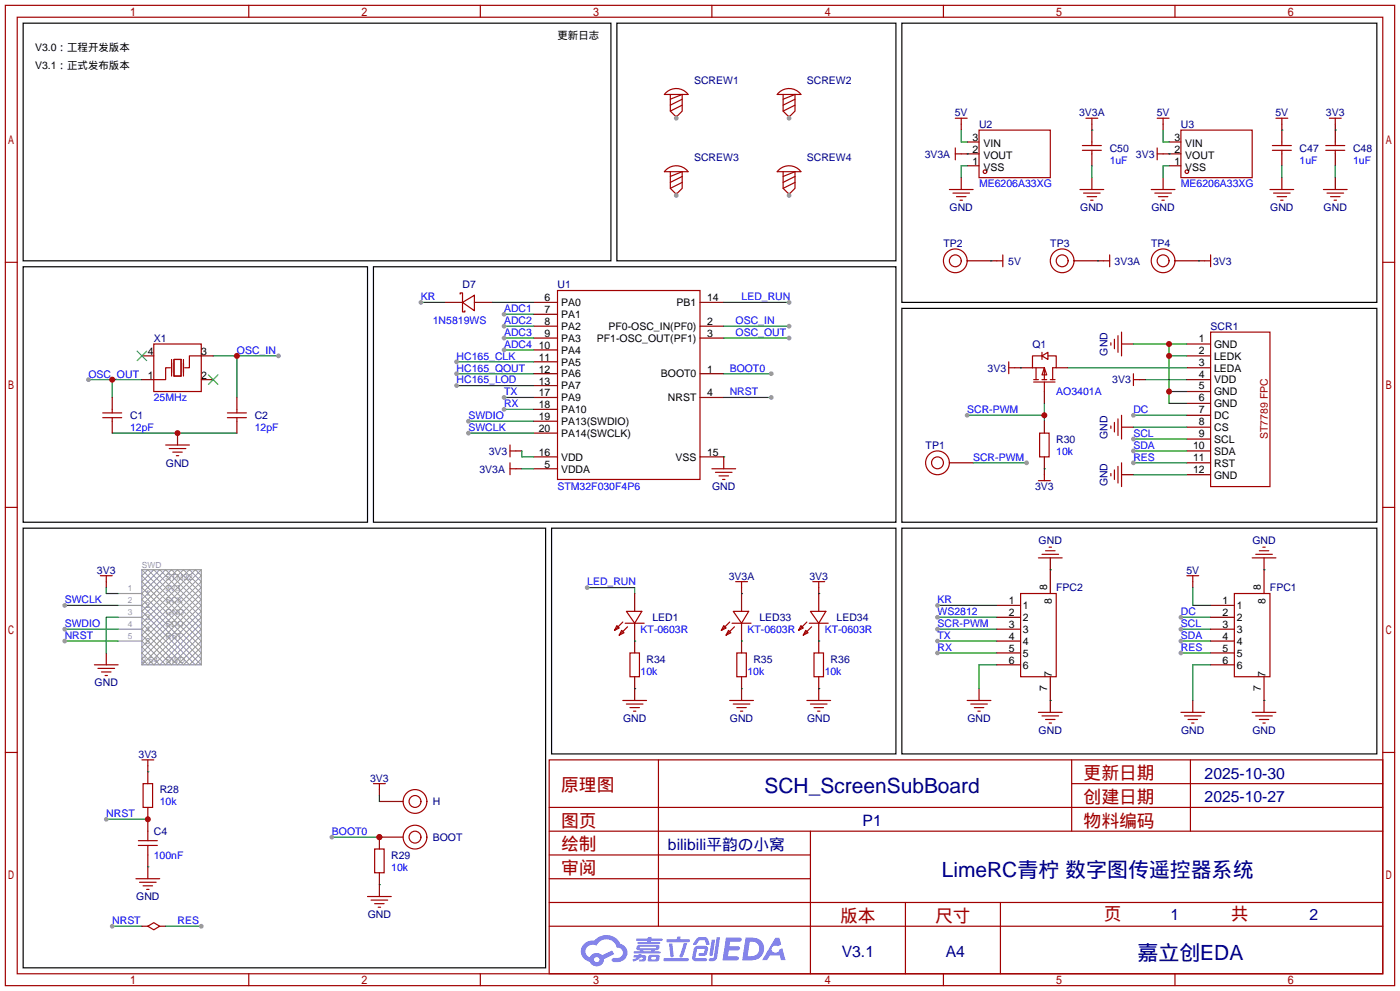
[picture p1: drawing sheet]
<svg xmlns="http://www.w3.org/2000/svg" width="299mm" height="212mm" viewBox="0 0 299 212" stroke-linecap="round" stroke-linejoin="round" font-family="sans-serif">
<g fill="none" stroke="#a10000" stroke-width=".25">
<path d="M1.1 1.1h297.2v209.6h-297.2zM3.7 3.7h292.1v204.5h-292.1zM53.2 1.1v2.6M102.7 1.1v2.6M152.3 1.1v2.6M201.8 1.1v2.6M251.3 1.1v2.6M1.1 56.1h2.6M295.8 56.1h2.5M1.1 108.5h2.6M295.8 108.5h2.5M1.1 160.8h2.6"/>
<path d="M117.5 162.4h178.3v45.8h-178.3zM117.5 177.7h178.3M117.5 172.6h178.3M140.8 162.4v35.6M173.4 177.7v30.5M229.2 162.4v15.3M229.2 167.5h66.6M254.6 162.4v15.3M295.8 160.8h2.5M117.5 182.8h55.9M117.5 198h178.3M117.5 192.9h178.3"/>
<path d="M117.5 187.8h55.9M193.7 192.9v15.3M214 192.9v15.3M53.2 208.2v2.5M102.7 208.2v2.5M152.3 208.2v2.5M201.8 208.2v2.5M251.3 208.2v2.5"/>
</g>
<g fill="#5487ff">
<path d="M155.3 200.4h2.7a.48 .48 0 0 1 .7 .4 .48 .48 0 0 1-.7 .5h-1.8l-.2 1h1.9a.43 .43 0 0 1 .4 .5 .43 .43 0 0 1-.5 .3h-1.9l-.2 1.3h1.7a.45 .45 0 0 1 .6 .2 .45 .45 0 0 1-.2 .6l-3.2 .1z"/>
<path d="M165.9 200.5h.8l.4 1.4-.7 .4a.84 .84 0 0 0-1.2 .2 .84 .84 0 0 0 .3 1.2 .84 .84 0 0 0 1.1-.5l.1-.2 .6-.3 .7 2.5h-.9l-.3-1h-2.1l-.6 1h-1.1z"/>
<path d="M152.2 200.9h.8l-.5 3.2a.36 .36 0 0 1-.4 .3 .36 .36 0 0 1-.3-.4z"/>
<path d="M153.3 200.4h.7l-.6 4.3a1.13 1.13 0 0 1-1.8 .6l.2-.4 .7-.1 .2-.2z"/>
<path d="M149 200.7l.6-.4h1a.77 .77 0 0 1 .9 .6l.3 .9-.2 .2h-.5l-.3-.9-.2-.1h-1l-.7 1-.6-.1v-.1z"/>
<path d="M148.6 202.5l.5-.3h1.7a.81 .81 0 0 1 .7 .5 .81 .81 0 0 1-.2 .8 .81 .81 0 0 1-.9 .9h-.7a.32 .32 0 0 1-.3-.4 .32 .32 0 0 1 .4-.3h.7l.3-.9-1.7 .1-.3 1.9h2.1a.32 .32 0 0 1 .4 .4 .32 .32 0 0 1-.4 .3l-2.3-.1-.5-.3v-.5z"/>
<path d="M142 204.8h5a.33 .33 0 0 1 .3 .4 .33 .33 0 0 1-.3 .3h-4.9l-.2-.2z"/>
<path d="M146.3 201.6h.7l-.6 2a.98 .98 0 0 1-.8 1.1l-.3-.3z"/>
<path d="M143.1 201.7h.7l.3 2.6a.34 .34 0 0 1-.3 .3 .34 .34 0 0 1-.4-.2z"/>
<path d="M142.6 200.8h2.2l.2-.6h.6l-.1 .6h1.8a.32 .32 0 0 1 .3 .3 .32 .32 0 0 1-.4 .3h-4.5l-.1-.1z"/>
<path d="M135.6 204.2h.9l.1-.2 .7-.1-.1 .3h.9a.82 .82 0 0 1-.6 1.3h-.7v-.4h.6l.1-.4a.68 .68 0 0 0-1 .4l-1 .4-.2-.4 1-.4h-.8z"/>
<path d="M136.1 200.6h2.5v-.3h.8l-.1 .3h2.2l.2 .3-.2 .2h-2.3v.3h1.8l.2 .2-.2 .2h-4.5l-.1-.4h2l.1-.3h-2.3l-.1-.2z"/>
<path d="M159.5 200.4l-.7 4.9h1.6a2.5 2.5 0 0 0 3-2.5 2.5 2.5 0 0 0-3.1-2.4zM160.4 201.3a1.61 1.61 0 0 1 2 1.4 1.61 1.61 0 0 1-1.8 1.7h-.7z"/>
<path d="M136.3 202.2a.55 .55 0 0 0-.2 .7 .55 .55 0 0 0 .7 .2l.1 .3h-1.3v.4h5.5l.2-.2-.2-.2h-1.2l.2-.3a.7 .7 0 0 0 .8-.2 .7 .7 0 0 0 0-.9h-4.1zM136.9 202.4h3.3l.2 .1-.2 .2h-3.2zM137.6 203.1h1.7l-.2 .3h-1.4z"/>
<path d="M138.8 204.3a1.05 1.05 0 0 0-.1 1.2 2.91 2.91 0 0 0 2.2-.2 .98 .98 0 0 0 0-1.2h-1.6zM139.4 204.6l.8-.1 .1 .4-.2 .2h-.8z"/>
<path d="M125 201.7a2.23 2.23 0 0 0-.7 2.3 2.23 2.23 0 0 0 1.8 1.6 1.58 1.58 0 0 0 1.8 .9 1.58 1.58 0 0 0 1.3-1.5l2.2-1-.5-.8-2.1 1a1.65 1.65 0 0 0-2.6 .5 1.47 1.47 0 0 1-.8-2.1 1.47 1.47 0 0 1 2.2-.5 2.3 2.3 0 0 1 2.3-1.3 2.3 2.3 0 0 1 2.1 1.7 1.12 1.12 0 0 1 1.2 1.1 1.12 1.12 0 0 1-1.1 1.2h-.7a.45 .45 0 0 0-.6 .3 .45 .45 0 0 0 .5 .6 2.21 2.21 0 0 0 2.2-.6 2.21 2.21 0 0 0 .5-2.3 2.13 2.13 0 0 0-1.3-1 3.3 3.3 0 0 0-5.5-.7l-1.2 .1zM127.1 205.2a.57 .57 0 0 1 1.1 0 .57 .57 0 0 1-1.1 0z"/>
</g>
<path d="M119.3 62.1h30.4v40.4h-30.4zM237.6 73.3v.5M238.4 72.5v2M239.1 71.8v3.5M239.9 71v5.1M259 71h12.7v33h-12.7z" fill="none" stroke="#a10000" stroke-width=".25"/>
<g fill="none" stroke="#870000" stroke-width=".25">
<path d="M114.2 79.9h5.1M114.2 64.6h5.1M114.2 67.2h5.1M114.2 69.7h5.1M114.2 72.3h5.1M114.2 74.8h5.1M114.2 77.3h5.1M149.7 79.9h5.1M149.7 64.6h5.1M149.7 69.7h5.1M149.7 72.3h5.1M239.9 73.5h2.5"/>
<path d="M253.9 73.5h5.1M253.9 76.1h5.1M253.9 78.6h5.1M114.2 85h5.1M114.2 82.4h5.1M114.2 87.5h5.1M114.2 90h5.1M114.2 92.6h5.1M114.2 97.7h5.1M149.7 85h5.1M149.7 97.7h5.1M253.9 81.2h5.1"/>
<path d="M253.9 83.7h5.1M253.9 86.2h5.1M253.9 88.8h5.1M253.9 91.3h5.1M253.9 93.9h5.1M253.9 96.4h5.1M253.9 98.9h5.1M114.2 100.2h5.1M253.9 101.5h5.1"/>
</g>
<path d="M242.4 73.5h11.5M250.1 73.5v12.7h3.8M250.1 76.1h3.8M250.1 83.7h3.8" fill="none" stroke="#008700" stroke-width=".25"/>
<g fill="#c00">
<circle cx="250.1" cy="73.5" r=".63"/>
<circle cx="250.1" cy="76.1" r=".63"/>
<circle cx="250.1" cy="83.7" r=".63"/>
</g>
<path d="M243.7 81.2h1.3" fill="none" stroke="#870000" stroke-width=".25"/>
<path d="M242.4 79.9v2.5M242.4 81.2h1.3" fill="none" stroke="#a10000" stroke-width=".25"/>
<path d="M242.4 88.8h11.5M245 81.2h8.9" fill="none" stroke="#008700" stroke-width=".25"/>
<circle cx="242.4" cy="88.8" r=".51" fill="#999"/>
<path d="M242.4 93.9h11.5" fill="none" stroke="#008700" stroke-width=".25"/>
<circle cx="242.4" cy="93.9" r=".51" fill="#999"/>
<path d="M242.4 96.4h11.5" fill="none" stroke="#008700" stroke-width=".25"/>
<circle cx="242.4" cy="96.4" r=".51" fill="#999"/>
<path d="M239.9 101.5h2.5" fill="none" stroke="#870000" stroke-width=".25"/>
<path d="M239.1 99.7v3.6M239.9 98.9v5.1M237.6 101.2v.5M238.4 100.5v2" fill="none" stroke="#a10000" stroke-width=".25"/>
<path d="M242.4 98.9h11.5M242.4 101.5h11.5" fill="none" stroke="#008700" stroke-width=".25"/>
<circle cx="242.4" cy="98.9" r=".51" fill="#999"/>
<path d="M239.9 91.3h2.5" fill="none" stroke="#870000" stroke-width=".25"/>
<path d="M237.6 91.1v.5M238.4 90.3v2M239.1 89.5v3.6M239.9 88.8v5.1" fill="none" stroke="#a10000" stroke-width=".25"/>
<path d="M242.4 91.3h11.5M252.6 132h6.4" fill="none" stroke="#008700" stroke-width=".25"/>
<circle cx="252.6" cy="132" r=".51" fill="#999"/>
<path d="M252.6 134.5h6.4" fill="none" stroke="#008700" stroke-width=".25"/>
<circle cx="252.6" cy="134.5" r=".51" fill="#999"/>
<path d="M252.6 137h6.4" fill="none" stroke="#008700" stroke-width=".25"/>
<circle cx="252.6" cy="137" r=".51" fill="#999"/>
<path d="M252.6 139.6h6.4" fill="none" stroke="#008700" stroke-width=".25"/>
<circle cx="252.6" cy="139.6" r=".51" fill="#999"/>
<g fill="none" stroke="#870000" stroke-width=".25">
<path d="M248.8 26.5v1.3M248.8 38v2.5M248.8 32.9h3.8M250.1 35.4h2.5M250.1 30.4h2.5M274.2 26.5v3.9M274.2 32.9v2.5M274.2 38v2.5M285.6 26.5v3.9M285.6 32.9v2.5M285.6 38v2.5M270.4 119.3v2.5"/>
<path d="M255.1 149.7v2.6M270.4 149.7v2.6"/>
</g>
<g fill="none" stroke="#a10000" stroke-width=".25">
<path d="M247.5 25.3h2.6M247.5 31.6v2.6M247.5 32.9h1.3M248.8 25.3v1.2M252.6 27.8h15.2v10.2h-15.2zM272.2 32.1h4M272.2 31.1h4M272.9 25.3h2.6M274.2 25.3v1.2M274.2 30.4v.7M274.2 32.1v.8M283.6 32.1h4.1"/>
<path d="M283.6 31.1h4.1M284.4 25.3h2.5M285.6 25.3v1.2M285.6 30.4v.7M285.6 32.1v.8M246.3 40.5h5M247 41.3h3.6M247.8 42h2M248.5 42.8h.5M271.7 40.5h5M272.4 41.3h3.6M273.2 42h2"/>
<path d="M273.9 42.8h.5M283.1 40.5h5.1M283.8 41.3h3.6M284.6 42h2M285.4 42.8h.5M267.8 119.3h5.1M268.6 118.5h3.6M269.4 117.7h2M270.1 117h.5M252.6 152.3h5.1M253.4 153h3.5M254.1 153.8h2.1"/>
<path d="M254.9 154.6h.5M267.8 152.3h5.1M268.6 153h3.6M269.4 153.8h2M270.1 154.6h.5"/>
<circle cx="253.9" cy="36.7" r=".38"/>
</g>
<path d="M248.8 27.8v2.6h1.3M250.1 32.9h.1M250.1 35.4h-1.3v2.6M274.2 27.8h.1M274.2 35.4v2.6M285.6 27.8h.1M285.6 35.4v2.6M200.5 134.5h12.7M259 142.1h-3.9v7.6" fill="none" stroke="#008700" stroke-width=".25"/>
<circle cx="200.5" cy="134.5" r=".51" fill="#999"/>
<path d="M200.5 137h12.7" fill="none" stroke="#008700" stroke-width=".25"/>
<circle cx="200.5" cy="137" r=".51" fill="#999"/>
<path d="M200.5 139.6h12.7" fill="none" stroke="#008700" stroke-width=".25"/>
<circle cx="200.5" cy="139.6" r=".51" fill="#999"/>
<path d="M205.6 26.5v1.3M205.6 38v2.5M205.6 32.9h3.8M206.9 35.4h2.5M206.9 30.4h2.5M233.6 26.5v3.9M233.6 32.9v2.5M233.6 38v2.5M110.4 96.4h1.2M110.4 100.2h1.2M209.4 147.2v2.5" fill="none" stroke="#870000" stroke-width=".25"/>
<g fill="none" stroke="#a10000" stroke-width=".25">
<path d="M204.3 25.3h2.6M204.3 31.6v2.6M204.3 32.9h1.3M205.6 25.3v1.2M209.4 27.8h15.3v10.2h-15.3zM231.5 32.1h4.1M231.5 31.1h4.1M232.3 25.3h2.5M233.6 25.3v1.2M233.6 30.4v.7M233.6 32.1v.8M203.1 40.5h5.1"/>
<path d="M203.8 41.3h3.6M204.6 42h2M205.4 42.8h.5M231 40.5h5.1M231.8 41.3h3.5M232.5 42h2.1M233.3 42.8h.5M109.1 95.1v2.6M109.1 98.9v2.6M109.1 96.4h1.3M109.1 100.2h1.3M206.9 149.7h5.1"/>
<path d="M207.6 150.5h3.6M208.4 151.3h2M209.2 152h.5"/>
<circle cx="210.7" cy="36.7" r=".38"/>
</g>
<path d="M205.6 27.8v2.6h1.3M206.9 32.9h.1M206.9 35.4h-1.3v2.6M233.6 27.8h.1M233.6 35.4v2.6M107.8 67.2h6.4M111.6 96.4v1.3h2.6M111.6 100.2h2.6M213.2 142.1h-3.8v5.1" fill="none" stroke="#008700" stroke-width=".25"/>
<circle cx="107.8" cy="67.2" r=".51" fill="#999"/>
<path d="M107.8 69.7h6.4" fill="none" stroke="#008700" stroke-width=".25"/>
<circle cx="107.8" cy="69.7" r=".51" fill="#999"/>
<path d="M107.8 72.3h6.4" fill="none" stroke="#008700" stroke-width=".25"/>
<circle cx="107.8" cy="72.3" r=".51" fill="#999"/>
<path d="M107.8 74.8h6.4" fill="none" stroke="#008700" stroke-width=".25"/>
<circle cx="107.8" cy="74.8" r=".51" fill="#999"/>
<path d="M222.1 119.3h5.1M222.9 118.5h3.5M223.6 117.7h2.1M224.4 117h.5M218.3 126.9h7.6v17.8h-7.6zM253.9 123.1h2.5M255.1 123.1v1.2M264 126.9h7.7v17.8h-7.7zM222.1 152.3h5.1M222.9 153h3.5M223.6 153.8h2.1M224.4 154.6h.5" fill="none" stroke="#a10000" stroke-width=".25"/>
<g fill="none" stroke="#870000" stroke-width=".25">
<path d="M224.7 119.3v7.6M213.2 129.4h5.1M213.2 132h5.1M213.2 134.5h5.1M213.2 137h5.1M213.2 139.6h5.1M255.1 124.3v1.3M259 129.4h5M259 132h5M259 134.5h5M259 137h5M259 139.6h5"/>
<path d="M270.4 121.8v5.1M213.2 142.1h5.1M224.7 144.7v7.6M259 142.1h5M270.4 144.7v5"/>
</g>
<path d="M97.7 82.4h16.5M224.7 121.8h.1M255.1 125.6v3.8h3.9M270.4 121.8h.1M224.7 149.7h.1M270.4 149.7h.1" fill="none" stroke="#008700" stroke-width=".25"/>
<circle cx="97.7" cy="82.4" r=".51" fill="#999"/>
<path d="M97.7 79.9h16.5" fill="none" stroke="#008700" stroke-width=".25"/>
<circle cx="97.7" cy="79.9" r=".51" fill="#999"/>
<path d="M97.7 77.3h16.5" fill="none" stroke="#008700" stroke-width=".25"/>
<circle cx="97.7" cy="77.3" r=".51" fill="#999"/>
<path d="M200.5 132h12.7" fill="none" stroke="#008700" stroke-width=".25"/>
<circle cx="200.5" cy="132" r=".51" fill="#999"/>
<path d="M107.8 85h6.4" fill="none" stroke="#008700" stroke-width=".25"/>
<circle cx="107.8" cy="85" r=".51" fill="#999"/>
<path d="M25.3 126.9h5.1M25.3 129.4h5.1M25.3 132h5.1M25.3 134.5h5.1M25.3 137h5.1M30.4 121.8h12.7v20.3h-12.7z" fill="none" stroke="#999" stroke-width=".25"/>
<path d="M30.4 121.8l12.7 12.7-7.7 7.6-5-5.1 12.7-12.7-2.6-2.5-10.1 10.2 10.1 10.1 2.6-2.5-12.7-12.7 5-5.1 7.7 7.6-12.7 12.7M31.6 121.8l-1.2 1.3 12.7 12.7-6.4 6.3-6.3-6.3 12.7-12.7-1.3-1.3-11.4 11.4 8.8 8.9 3.9-3.8-12.7-12.7 3.8-3.8 8.9 8.9-11.5 11.4-1.2-1.3 12.7-12.7-6.4-6.3-6.3 6.3 12.7 12.7-1.3 1.3-11.4-11.4 8.8-8.9 3.9 3.8-12.7 12.7 3.8 3.8 8.9-8.9zM43.1 121.8l-12.7 12.7 7.6 7.6 5.1-5.1-12.7-12.7 2.5-2.5 10.2 10.2-10.2 10.1-2.5-2.5 12.7-12.7-5.1-5.1-7.6 7.6 12.7 12.7" fill="none" stroke="#999" stroke-width=".21"/>
<path d="M100.2 90h14" fill="none" stroke="#008700" stroke-width=".25"/>
<circle cx="100.2" cy="90" r=".51" fill="#999"/>
<path d="M100.2 92.6h14" fill="none" stroke="#008700" stroke-width=".25"/>
<circle cx="100.2" cy="92.6" r=".51" fill="#999"/>
<path d="M13.8 129.4h11.5" fill="none" stroke="#008700" stroke-width=".25"/>
<circle cx="13.8" cy="129.4" r=".51" fill="#999"/>
<path d="M29.6 179.7h4.1M30.6 167.5h2v5.1h-2zM31.6 177.7v2M29.6 180.7h4.1M31.6 180.7v2.1" fill="none" stroke="#a10000" stroke-width=".25"/>
<path d="M31.6 165v2.5M31.6 172.6v5.1M31.6 182.8v2.5" fill="none" stroke="#870000" stroke-width=".25"/>
<path d="M22.7 175.1h8.9" fill="none" stroke="#008700" stroke-width=".25"/>
<circle cx="31.6" cy="175.1" r=".63" fill="#c00"/>
<circle cx="22.7" cy="175.1" r=".51" fill="#999"/>
<path d="M31.6 163.7v1.3M81.2 178.9v2.6M31.6 185.3v2.5M81.2 186.6v5" fill="none" stroke="#870000" stroke-width=".25"/>
<path d="M30.4 162.4h2.5M31.6 162.4v1.3M29.1 187.8h5.1M29.8 188.6h3.6M30.6 189.4h2M31.4 190.1h.5M78.6 191.6h5.1M79.4 192.4h3.5M80.1 181.5h2.1v5.1h-2.1zM80.1 193.2h2.1M80.9 193.9h.5" fill="none" stroke="#a10000" stroke-width=".25"/>
<path d="M31.6 165h.1M71 178.9h10.2M81.2 189.1h.1" fill="none" stroke="#008700" stroke-width=".25"/>
<circle cx="81.2" cy="178.9" r=".63" fill="#c00"/>
<circle cx="71" cy="178.9" r=".51" fill="#999"/>
<path d="M81.2 168.8v1.3" fill="none" stroke="#870000" stroke-width=".25"/>
<path d="M79.9 167.5h2.5M81.2 167.5v1.3" fill="none" stroke="#a10000" stroke-width=".25"/>
<path d="M13.8 134.5h11.5" fill="none" stroke="#008700" stroke-width=".25"/>
<circle cx="13.8" cy="134.5" r=".51" fill="#999"/>
<path d="M13.8 137h11.5" fill="none" stroke="#008700" stroke-width=".25"/>
<circle cx="13.8" cy="137" r=".51" fill="#999"/>
<path d="M154.8 97.7v2.5M22.7 124.3v1.3M22.7 139.6v2.5" fill="none" stroke="#870000" stroke-width=".25"/>
<path d="M152.3 100.2h5.1M153 101h3.6M153.8 101.7h2M154.6 102.5h.5M21.5 123.1h2.5M22.7 123.1v1.2M20.2 142.1h5.1M21 142.9h3.5M21.7 143.6h2M22.5 144.4h.5" fill="none" stroke="#a10000" stroke-width=".25"/>
<path d="M154.8 97.7h.1M154.8 85h10.2M22.7 125.6v1.3h2.6M25.3 132h-2.6v7.6" fill="none" stroke="#008700" stroke-width=".25"/>
<circle cx="165" cy="85" r=".51" fill="#999"/>
<path d="M154.8 79.9h10.2" fill="none" stroke="#008700" stroke-width=".25"/>
<circle cx="165" cy="79.9" r=".51" fill="#999"/>
<path d="M154.8 69.7h14" fill="none" stroke="#008700" stroke-width=".25"/>
<circle cx="168.8" cy="69.7" r=".51" fill="#999"/>
<path d="M154.8 72.3h14" fill="none" stroke="#008700" stroke-width=".25"/>
<circle cx="168.8" cy="72.3" r=".51" fill="#999"/>
<g fill="none" stroke="#a10000" stroke-width=".25">
<path d="M215.8 77.3v2.6M215.8 78.6h1.2M221.6 78.6v2.6M222.9 76.1l1.3-.8v1.5zM222.9 76.1h-2v2.5h2.5v2.6M222.9 75.3v1.5M223.4 78.6l.5 1.5h-1zM224.2 76.1h1.7v2.5h-.7v2.6M221.1 81.7h4.6M221.1 81.2h1M222.9 81.2h1M223.4 81.7v2"/>
<path d="M224.7 81.2h1"/>
</g>
<path d="M217 78.6h3.9M225.9 78.6h2.6M223.4 83.7v2.5" fill="none" stroke="#870000" stroke-width=".25"/>
<path d="M218.3 78.6h.1M228.5 78.6h25.4M206.9 88.8h16.5M223.4 86.2v3.8" fill="none" stroke="#008700" stroke-width=".25"/>
<circle cx="223.4" cy="88.8" r=".63" fill="#c00"/>
<circle cx="206.9" cy="88.8" r=".51" fill="#999"/>
<path d="M223.4 90v2.6M223.4 97.7v2.5M135.8 137v2.6M135.8 144.7v5" fill="none" stroke="#870000" stroke-width=".25"/>
<path d="M222.4 92.6h2v5.1h-2zM134.7 139.6h2.1v5.1h-2.1zM133.2 149.7h5.1M134 150.5h3.5M134.7 151.3h2.1M135.5 152h.5" fill="none" stroke="#a10000" stroke-width=".25"/>
<path d="M154.8 64.6h14M135.8 147.2h.1" fill="none" stroke="#008700" stroke-width=".25"/>
<circle cx="168.8" cy="64.6" r=".51" fill="#999"/>
<path d="M125.6 125.6h10.2v1.3" fill="none" stroke="#008700" stroke-width=".25"/>
<circle cx="125.6" cy="125.6" r=".51" fill="#999"/>
<path d="M158.6 125.6v1.3M158.6 137v2.6M175.1 125.6v1.3M175.1 137v2.6M158.6 144.7v5M175.1 144.7v5" fill="none" stroke="#870000" stroke-width=".25"/>
<g fill="none" stroke="#a10000" stroke-width=".25">
<path d="M157.4 124.3h2.5M157.6 139.6h2v5.1h-2zM158.6 124.3v1.3M173.9 124.3h2.5M174.1 139.6h2v5.1h-2zM175.1 124.3v1.3M156.1 149.7h5.1M156.8 150.5h3.6M157.6 151.3h2M158.4 152h.5M172.6 149.7h5.1M173.4 150.5h3.5"/>
<path d="M174.1 151.3h2M174.9 152h.5"/>
</g>
<path d="M200.5 129.4h12.7M158.6 147.2h.1M175.1 147.2h.1" fill="none" stroke="#008700" stroke-width=".25"/>
<circle cx="200.5" cy="129.4" r=".51" fill="#999"/>
<path d="M107.8 87.5h6.4" fill="none" stroke="#008700" stroke-width=".25"/>
<circle cx="107.8" cy="87.5" r=".51" fill="#999"/>
<path d="M24 198h6.4" fill="none" stroke="#008700" stroke-width=".25"/>
<circle cx="24" cy="198" r=".51" fill="#999"/>
<path d="M30.4 198h1.2M34.2 198h1.2" fill="none" stroke="#870000" stroke-width=".25"/>
<path d="M31.6 198l1.3-.8 1.3 .8-1.3 .8z" fill="none" stroke="#a10000" stroke-width=".25"/>
<path d="M35.4 198h7.7" fill="none" stroke="#008700" stroke-width=".25"/>
<circle cx="43.1" cy="198" r=".51" fill="#999"/>
<path d="M192.9 5h101.6v59.6h-101.6zM5 57h73.6v54.6h-73.6zM79.9 57h111.7v54.6h-111.7zM192.9 65.9h101.6v45.7h-101.6zM5 112.9h111.7v94h-111.7zM118 112.9h73.6v48.3h-73.6zM192.9 112.9h101.6v48.3h-101.6z" fill="none" stroke="#000" stroke-width=".25"/>
<path d="M203.1 98.9h5.1" fill="none" stroke="#870000" stroke-width=".25"/>
<g fill="none" stroke="#a10000" stroke-width=".25">
<circle cx="200.5" cy="98.9" r="2.54"/>
<circle cx="200.5" cy="98.9" r="1.27"/>
</g>
<path d="M208.2 98.9h11.4" fill="none" stroke="#008700" stroke-width=".25"/>
<circle cx="219.6" cy="98.9" r=".51" fill="#999"/>
<path d="M144.7 24.8v.5M206.9 55.8h6.3M229.7 55.8h6.4M251.3 55.8h6.4" fill="none" stroke="#870000" stroke-width=".25"/>
<g fill="none" stroke="#a10000" stroke-width=".25">
<path d="M142.5 19.7a3.2 3.2 0 0 1 4.7 .5h-5.1zM143.4 20.2v3.5l1.3 1.3 1.2-1.3v-3.5l-2.5 1M145.9 21.2l-2.5 1.3M145.9 22.5l-2.5 1.2M213.2 55.8h1.3M214.5 54.5v2.5M236.1 55.8h1.3M237.4 54.5v2.5M257.7 55.8h1.3M259 54.5v2.5"/>
<circle cx="204.3" cy="55.8" r="2.54"/>
<circle cx="204.3" cy="55.8" r="1.27"/>
<circle cx="227.2" cy="55.8" r="2.54"/>
<circle cx="227.2" cy="55.8" r="1.27"/>
<circle cx="248.8" cy="55.8" r="2.54"/>
<circle cx="248.8" cy="55.8" r="1.27"/>
</g>
<path d="M212 55.8h.1M234.8 55.8h.1M256.4 55.8h.1" fill="none" stroke="#008700" stroke-width=".25"/>
<circle cx="144.7" cy="25.3" r=".51" fill="#999"/>
<path d="M166.7 19.7a3.2 3.2 0 0 1 4.6 .5h-5.1zM167.5 20.2v3.5l1.3 1.3 1.3-1.3v-3.5l-2.6 1M170.1 21.2l-2.6 1.3M170.1 22.5l-2.6 1.2" fill="none" stroke="#a10000" stroke-width=".25"/>
<path d="M168.8 24.8v.5" fill="none" stroke="#870000" stroke-width=".25"/>
<circle cx="168.8" cy="25.3" r=".51" fill="#999"/>
<path d="M142.5 36.2a3.2 3.2 0 0 1 4.7 .5h-5.1zM143.4 36.7v3.6l1.3 1.2 1.2-1.2v-3.6l-2.5 1M145.9 37.7l-2.5 1.3M145.9 39l-2.5 1.3" fill="none" stroke="#a10000" stroke-width=".25"/>
<path d="M144.7 41.3v.5" fill="none" stroke="#870000" stroke-width=".25"/>
<circle cx="144.7" cy="41.8" r=".51" fill="#999"/>
<path d="M166.7 36.2a3.2 3.2 0 0 1 4.6 .5h-5.1zM167.5 36.7v3.6l1.3 1.2 1.3-1.2v-3.6l-2.6 1M170.1 37.7l-2.6 1.3M170.1 39l-2.6 1.3" fill="none" stroke="#a10000" stroke-width=".25"/>
<path d="M168.8 41.3v.5" fill="none" stroke="#870000" stroke-width=".25"/>
<circle cx="168.8" cy="41.8" r=".51" fill="#999"/>
<path d="M5 5h125.7v50.8h-125.7zM132 5h59.6v50.8h-59.6z" fill="none" stroke="#000" stroke-width=".25"/>
<path d="M105.3 64.6h8.9M31.6 185.3h.1" fill="none" stroke="#008700" stroke-width=".25"/>
<path d="M81.2 171.3h5M81.2 178.9h5" fill="none" stroke="#870000" stroke-width=".25"/>
<g fill="none" stroke="#a10000" stroke-width=".25">
<circle cx="88.8" cy="171.3" r="2.54"/>
<circle cx="88.8" cy="171.3" r="1.27"/>
</g>
<circle cx="81.2" cy="178.9" r=".63" fill="#c00"/>
<g fill="none" stroke="#a10000" stroke-width=".25">
<path d="M132 133.7l.5 .5-1.1 .5zM133 134.7l.5 .6-1 .5zM133.2 133l-1.8 1.7M133.7 133.2h4.1M134 130.7h3.3l-1.5 2.5zM134.2 134l-1.7 1.8M154.8 133.7l.5 .5-1 .5zM155.8 134.7l.5 .6-1 .5zM156.1 133l-1.8 1.7M156.6 133.2h4.1M156.8 130.7h3.3l-1.5 2.5zM157.1 134l-1.8 1.8"/>
<path d="M171.3 133.7l.5 .5-1 .5zM172.3 134.7l.5 .6-1 .5zM172.6 133l-1.8 1.7M173.1 133.2h4.1M173.4 130.7h3.3l-1.6 2.5zM173.6 134l-1.8 1.8"/>
<circle cx="88.8" cy="178.9" r="2.54"/>
<circle cx="88.8" cy="178.9" r="1.27"/>
</g>
<path d="M18.9 81.2h11.5M24 81.2v3.8M135.8 137h.1M158.6 137h.1M158.6 126.9h.1M175.1 137h.1M175.1 126.9h.1M81.2 170.1v1.2" fill="none" stroke="#008700" stroke-width=".25"/>
<path d="M135.8 126.9v3.8M135.8 133.2v3.8M158.6 126.9v3.8M158.6 133.2v3.8M175.1 126.9v3.8M175.1 133.2v3.8" fill="none" stroke="#870000" stroke-width=".25"/>
<circle cx="24" cy="81.2" r=".63" fill="#c00"/>
<circle cx="18.9" cy="81.2" r=".51" fill="#999"/>
<path d="M45.6 76.1h14M50.7 76.1v8.9" fill="none" stroke="#008700" stroke-width=".25"/>
<circle cx="50.7" cy="76.1" r=".63" fill="#c00"/>
<circle cx="59.6" cy="76.1" r=".51" fill="#999"/>
<path d="M24 92.6h26.7" fill="none" stroke="#008700" stroke-width=".25"/>
<path d="M38 92.6v2.5" fill="none" stroke="#870000" stroke-width=".25"/>
<circle cx="38" cy="92.6" r=".63" fill="#c00"/>
<g fill="none" stroke="#a10000" stroke-width=".25">
<path d="M32.9 73.5h10.2v10.2h-10.2zM36.4 78.6h-1v2.6h-2.5M36.7 76.8v3.6M37.2 76.8h1.5v3.6h-1.5zM39.2 76.8v3.6M43.1 76.1h-2.6v2.5h-1M98.4 62.9v-.3h.5v4.1h.5v-.3M98.9 64.6l2.6-1.5v3.3zM22 89.3h4M22 88.3h4M24 87.5v.8M24 89.3v.7"/>
<path d="M35.4 95.1h5.1M36.2 95.9h3.6M37 96.6h2M37.7 97.4h.5M48.6 89.3h4.1M48.6 88.3h4.1M50.7 87.5v.8M50.7 89.3v.7"/>
</g>
<path d="M30.4 76.1h2.5M43.1 76.1h2.5M95.1 64.6h3.8M101.5 64.6h3.8M24 85v2.5M24 90v2.6M30.4 81.2h2.5M43.1 81.2h2.5M50.7 85v2.5M50.7 90v2.6" fill="none" stroke="#870000" stroke-width=".25"/>
<path d="M29.3 75.1l2.1 2M31.4 75.1l-2.1 2M44.6 80.1l2 2.1M46.6 80.1l-2 2.1" fill="none" stroke="#3c3" stroke-width=".25"/>
<path d="M90 64.6h5.1" fill="none" stroke="#008700" stroke-width=".25"/>
<circle cx="90" cy="64.6" r=".51" fill="#999"/>
<path d="M223.4 100.2v1.3" fill="none" stroke="#870000" stroke-width=".25"/>
<path d="M222.1 102.7h2.6M223.4 101.5v1.2" fill="none" stroke="#a10000" stroke-width=".25"/>
<path d="M223.4 100.2h.1" fill="none" stroke="#008700" stroke-width=".25"/>
<g font-size="4.5" fill="#000080">
<text x="163.5" y="169.6">SCH_ScreenSubBoard</text>
<text x="201.5" y="187.4">LimeRC青柠 数字图传遥控器系统</text>
<text x="243.3" y="205.2">嘉立创EDA</text>
</g>
<g font-size="3.8" fill="#a00000">
<text x="231.8" y="166.5">更新日期</text>
<text x="120" y="169.1">原理图</text>
<text x="231.8" y="171.6">创建日期</text>
<text x="120" y="176.7">图页</text>
<text x="231.8" y="176.7">物料编码</text>
<text x="120" y="181.8">绘制</text>
<text x="120" y="186.9">审阅</text>
<text x="179.7" y="197">版本</text>
<text x="200" y="197">尺寸</text>
<text x="236.1" y="196.8">页</text>
<text x="263.3" y="196.8">共</text>
</g>
<g font-size="3.4" fill="#000080">
<text x="257.7" y="166.4">2025-10-30</text>
<text x="257.7" y="171.5">2025-10-27</text>
<text x="184.5" y="176.6">P1</text>
<text x="142.9" y="181.7">bilibili平韵の小窝</text>
<text x="250.4" y="196.7">1</text>
<text x="280.1" y="196.7">2</text>
<text x="180.1" y="204.5">V3.1</text>
<text x="202.3" y="204.5">A4</text>
</g>
<g font-size="2.2">
<text x="7.5" y="10.9">V3.0：工程开发版本</text>
<text x="119.3" y="8.3">更新日志</text>
<text x="7.5" y="14.7">V3.1：正式发布版本</text>
<text x="208.1" y="35.2">1</text>
<text x="208.1" y="32.7">2</text>
<text x="208.1" y="30.1">3</text>
<text x="210.4" y="33.9">VOUT</text>
<text x="210.4" y="31.4">VIN</text>
<text x="251.2" y="35.2">1</text>
<text x="251.2" y="32.7">2</text>
<text x="251.2" y="30.1">3</text>
<text x="253.5" y="33.9">VOUT</text>
<text x="253.5" y="31.4">VIN</text>
<text x="210.4" y="36.5">VSS</text>
<text x="253.5" y="36.5">VSS</text>
<text x="116.5" y="64.4">6</text>
<text x="120" y="65.4">PA0</text>
<text x="144.7" y="65.4">PB1</text>
<text x="151.3" y="64.4">14</text>
<text x="116.5" y="67">7</text>
<text x="116.5" y="69.5">8</text>
<text x="120" y="68">PA1</text>
<text x="120" y="70.5">PA2</text>
<text x="130.2" y="70.5">PF0-OSC_IN(PF0)</text>
<text x="151.3" y="69.5">2</text>
<text x="31.6" y="75.9">4</text>
<text x="43.1" y="75.9">3</text>
<text x="115.2" y="74.6">10</text>
<text x="115.2" y="77.1">11</text>
<text x="116.5" y="72">9</text>
<text x="120" y="73.1">PA3</text>
<text x="120" y="75.6">PA4</text>
<text x="127.7" y="73.1">PF1-OSC_OUT(PF1)</text>
<text x="151.3" y="72">3</text>
<text x="256.4" y="73.1">1</text>
<text x="256.4" y="75.6">2</text>
<text x="259.7" y="74.4">GND</text>
<text x="259.7" y="76.9">LEDK</text>
<text x="31.6" y="80.9">1</text>
<text x="43.1" y="80.9">2</text>
<text x="115.2" y="79.7">12</text>
<text x="115.2" y="82.2">13</text>
<text x="120" y="78.1">PA5</text>
<text x="120" y="80.7">PA6</text>
<text x="120" y="83.2">PA7</text>
<text x="141.4" y="80.7">BOOT0</text>
<text x="151.3" y="79.7">1</text>
<text x="256.4" y="78.2">3</text>
<text x="256.4" y="80.7">4</text>
<text x="256.4" y="83.2">5</text>
<text x="259.7" y="79.4">LEDA</text>
<text x="259.7" y="82">VDD</text>
<text x="115.2" y="84.7">17</text>
<text x="115.2" y="87.3">18</text>
<text x="115.2" y="89.8">19</text>
<text x="120" y="85.8">PA9</text>
<text x="120" y="88.3">PA10</text>
<text x="142.9" y="85.8">NRST</text>
<text x="151.3" y="84.7">4</text>
<text x="256.4" y="85.8">6</text>
<text x="256.4" y="88.3">7</text>
<text x="259.7" y="84.5">GND</text>
<text x="259.7" y="87.1">GND</text>
<text x="259.7" y="89.6">DC</text>
<text x="115.2" y="92.4">20</text>
<text x="120" y="90.8">PA13(SWDIO)</text>
<text x="120" y="93.4">PA14(SWCLK)</text>
<text x="255.2" y="95.9">10</text>
<text x="256.4" y="90.9">8</text>
<text x="256.4" y="93.4">9</text>
<text x="259.7" y="92.1">CS</text>
<text x="259.7" y="94.7">SCL</text>
<text x="115.2" y="97.4">16</text>
<text x="116.5" y="100">5</text>
<text x="120" y="98.5">VDD</text>
<text x="120" y="101">VDDA</text>
<text x="144.5" y="98.5">VSS</text>
<text x="151.3" y="97.4">15</text>
<text x="255.2" y="98.5">11</text>
<text x="255.2" y="101">12</text>
<text x="259.7" y="97.2">SDA</text>
<text x="259.7" y="99.8">RST</text>
<text x="259.7" y="102.3">GND</text>
<text x="215.8" y="129.2">1</text>
<text x="215.8" y="131.7">2</text>
<text x="218.8" y="130.2">1</text>
<text x="224" y="126.1" transform="rotate(-90 224 126.1)">8</text>
<text x="225" y="129.1" transform="rotate(-90 225 129.1)">8</text>
<text x="261.5" y="129.2">1</text>
<text x="261.5" y="131.7">2</text>
<text x="264.5" y="130.2">1</text>
<text x="269.7" y="126.1" transform="rotate(-90 269.7 126.1)">8</text>
<text x="270.7" y="129.1" transform="rotate(-90 270.7 129.1)">8</text>
<text x="215.8" y="134.3">3</text>
<text x="215.8" y="136.8">4</text>
<text x="218.8" y="132.8">2</text>
<text x="218.8" y="135.3">3</text>
<text x="218.8" y="137.8">4</text>
<text x="261.5" y="134.3">3</text>
<text x="261.5" y="136.8">4</text>
<text x="264.5" y="132.8">2</text>
<text x="264.5" y="135.3">3</text>
<text x="264.5" y="137.8">4</text>
<text x="215.8" y="139.4">5</text>
<text x="215.8" y="141.9">6</text>
<text x="218.8" y="140.4">5</text>
<text x="218.8" y="142.9">6</text>
<text x="261.5" y="139.4">5</text>
<text x="261.5" y="141.9">6</text>
<text x="264.5" y="140.4">5</text>
<text x="264.5" y="142.9">6</text>
<text x="224" y="147.7" transform="rotate(-90 224 147.7)">7</text>
<text x="225" y="144.6" transform="rotate(-90 225 144.6)">7</text>
<text x="269.7" y="147.7" transform="rotate(-90 269.7 147.7)">7</text>
<text x="270.7" y="144.6" transform="rotate(-90 270.7 144.6)">7</text>
</g>
<g font-size="2.2" fill="#000080">
<text x="148.5" y="18">SCREW1</text>
<text x="172.6" y="18">SCREW2</text>
<text x="204.2" y="24.8">5V</text>
<text x="209.4" y="27.4">U2</text>
<text x="230.8" y="24.8">3V3A</text>
<text x="247.4" y="24.8">5V</text>
<text x="252.6" y="27.4">U3</text>
<text x="272.8" y="24.8">5V</text>
<text x="283.6" y="24.8">3V3</text>
<text x="148.5" y="34.5">SCREW3</text>
<text x="172.6" y="34.5">SCREW4</text>
<text x="197.8" y="33.7">3V3A</text>
<text x="237.4" y="32.4">C50</text>
<text x="243" y="33.7">3V3</text>
<text x="278" y="32.4">C47</text>
<text x="289.4" y="32.4">C48</text>
<text x="203.1" y="45.1">GND</text>
<text x="231.1" y="45.1">GND</text>
<text x="246.3" y="45.1">GND</text>
<text x="271.7" y="45.1">GND</text>
<text x="283.1" y="45.1">GND</text>
<text x="201.8" y="52.8">TP2</text>
<text x="224.7" y="52.8">TP3</text>
<text x="246.3" y="52.8">TP4</text>
<text x="215.7" y="56.6">5V</text>
<text x="238.4" y="56.6">3V3A</text>
<text x="259.5" y="56.6">3V3</text>
<text x="98.9" y="61.7">D7</text>
<text x="119.3" y="61.7">U1</text>
<text x="259" y="70.5">SCR1</text>
<text x="32.9" y="73.1">X1</text>
<text x="220.9" y="74.4">Q1</text>
<text x="236.9" y="76" transform="rotate(-90 236.9 76)">GND</text>
<text x="211.2" y="79.4">3V3</text>
<text x="237.9" y="82">3V3</text>
<text x="27.8" y="89.6">C1</text>
<text x="54.5" y="89.6">C2</text>
<text x="198" y="95.9">TP1</text>
<text x="225.9" y="94.7">R30</text>
<text x="236.9" y="93.8" transform="rotate(-90 236.9 93.8)">GND</text>
<text x="35.5" y="99.8">GND</text>
<text x="102.5" y="101">3V3A</text>
<text x="104.6" y="97.2">3V3</text>
<text x="152.3" y="104.8">GND</text>
<text x="221.4" y="104.8">3V3</text>
<text x="236.9" y="104" transform="rotate(-90 236.9 104)">GND</text>
<text x="222.2" y="116.3">GND</text>
<text x="267.9" y="116.3">GND</text>
<text x="20.7" y="122.6">3V3</text>
<text x="155.9" y="123.9">3V3A</text>
<text x="173.1" y="123.9">3V3</text>
<text x="253.8" y="122.6">5V</text>
<text x="225.9" y="126.4">FPC2</text>
<text x="271.7" y="126.4">FPC1</text>
<text x="139.6" y="132.8">LED1</text>
<text x="162.4" y="132.8">LED33</text>
<text x="178.9" y="132.8">LED34</text>
<text x="138.3" y="141.7">R34</text>
<text x="161.2" y="141.7">R35</text>
<text x="177.7" y="141.7">R36</text>
<text x="20.2" y="146.7">GND</text>
<text x="133.3" y="154.4">GND</text>
<text x="156.1" y="154.4">GND</text>
<text x="172.6" y="154.4">GND</text>
<text x="206.9" y="154.4">GND</text>
<text x="29.6" y="162">3V3</text>
<text x="222.2" y="156.9">GND</text>
<text x="252.7" y="156.9">GND</text>
<text x="267.9" y="156.9">GND</text>
<text x="79.2" y="167.1">3V3</text>
<text x="34.2" y="169.6">R28</text>
<text x="92.6" y="172.1">H</text>
<text x="32.9" y="178.5">C4</text>
<text x="92.6" y="179.8">BOOT</text>
<text x="83.7" y="183.6">R29</text>
<text x="29.1" y="192.5">GND</text>
<text x="78.7" y="196.3">GND</text>
</g>
<g font-size="2.2" fill="#00f">
<text x="237.4" y="35">1uF</text>
<text x="278" y="35">1uF</text>
<text x="289.4" y="35">1uF</text>
<text x="209.4" y="40.1">ME6206A33XG</text>
<text x="252.6" y="40.1">ME6206A33XG</text>
<text x="90" y="64.2">KR</text>
<text x="158.6" y="64.2">LED_RUN</text>
<text x="92.6" y="69.3">1N5819WS</text>
<text x="107.8" y="66.7">ADC1</text>
<text x="107.8" y="69.3">ADC2</text>
<text x="107.8" y="71.8">ADC3</text>
<text x="157.4" y="69.3">OSC_IN</text>
<text x="157.4" y="71.8">OSC_OUT</text>
<text x="50.7" y="75.6">OSC_IN</text>
<text x="97.7" y="76.9">HC165_CLK</text>
<text x="107.8" y="74.4">ADC4</text>
<text x="18.9" y="80.7">OSC_OUT</text>
<text x="97.7" y="82">HC165_LOD</text>
<text x="97.7" y="79.4">HC165_QOUT</text>
<text x="156.1" y="79.4">BOOT0</text>
<text x="32.9" y="85.8">25MHz</text>
<text x="100.2" y="89.6">SWDIO</text>
<text x="107.8" y="84.5">TX</text>
<text x="107.8" y="87.1">RX</text>
<text x="156.1" y="84.5">NRST</text>
<text x="206.9" y="88.3">SCR-PWM</text>
<text x="225.9" y="84.5">AO3401A</text>
<text x="242.4" y="88.3">DC</text>
<text x="27.8" y="92.1">12pF</text>
<text x="54.5" y="92.1">12pF</text>
<text x="100.2" y="92.1">SWCLK</text>
<text x="242.4" y="93.4">SCL</text>
<text x="242.4" y="95.9">SDA</text>
<text x="208.2" y="98.5">SCR-PWM</text>
<text x="225.9" y="97.2">10k</text>
<text x="242.4" y="98.5">RES</text>
<text x="119.3" y="104.8">STM32F030F4P6</text>
<text x="125.6" y="125.2">LED_RUN</text>
<text x="13.8" y="129">SWCLK</text>
<text x="200.5" y="131.5">WS2812</text>
<text x="200.5" y="129">KR</text>
<text x="252.6" y="131.5">DC</text>
<text x="13.8" y="134">SWDIO</text>
<text x="13.8" y="136.6">NRST</text>
<text x="137" y="135.3">KT-0603R</text>
<text x="159.9" y="135.3">KT-0603R</text>
<text x="176.4" y="135.3">KT-0603R</text>
<text x="200.5" y="134">SCR-PWM</text>
<text x="200.5" y="136.6">TX</text>
<text x="252.6" y="134">SCL</text>
<text x="252.6" y="136.6">SDA</text>
<text x="200.5" y="139.1">RX</text>
<text x="252.6" y="139.1">RES</text>
<text x="137" y="144.2">10k</text>
<text x="159.9" y="144.2">10k</text>
<text x="176.4" y="144.2">10k</text>
<text x="34.2" y="172.1">10k</text>
<text x="22.7" y="174.7">NRST</text>
<text x="71" y="178.5">BOOT0</text>
<text x="32.9" y="183.6">100nF</text>
<text x="83.7" y="186.1">10k</text>
<text x="24" y="197.5">NRST</text>
<text x="38" y="197.5">RES</text>
</g>
<text font-size="2.2" fill="#a00000" x="271.2" y="93.9" transform="rotate(-90 271.2 93.9)">ST7789 FPC</text>
<g font-size="1.8" fill="#999">
<text x="30.4" y="121.3">SWD</text>
<text x="35.4" y="123.9">STM32</text>
<text x="27.3" y="126.4">1</text>
<text x="27.3" y="129">2</text>
<text x="27.3" y="131.5">3</text>
<text x="31.1" y="127.4">1</text>
<text x="31.1" y="130">2</text>
<text x="35.4" y="126.4">3V3</text>
<text x="35.4" y="129">SCK</text>
<text x="35.4" y="131.5">GND</text>
<text x="27.3" y="134">4</text>
<text x="27.3" y="136.6">5</text>
<text x="31.1" y="132.5">3</text>
<text x="31.1" y="135.1">4</text>
<text x="31.1" y="137.6">5</text>
<text x="35.4" y="134">SDO</text>
<text x="35.4" y="136.6">RST</text>
<text x="30.4" y="141.7">2.54</text>
<text x="35.4" y="141.7">SWD</text>
</g>
</svg>
